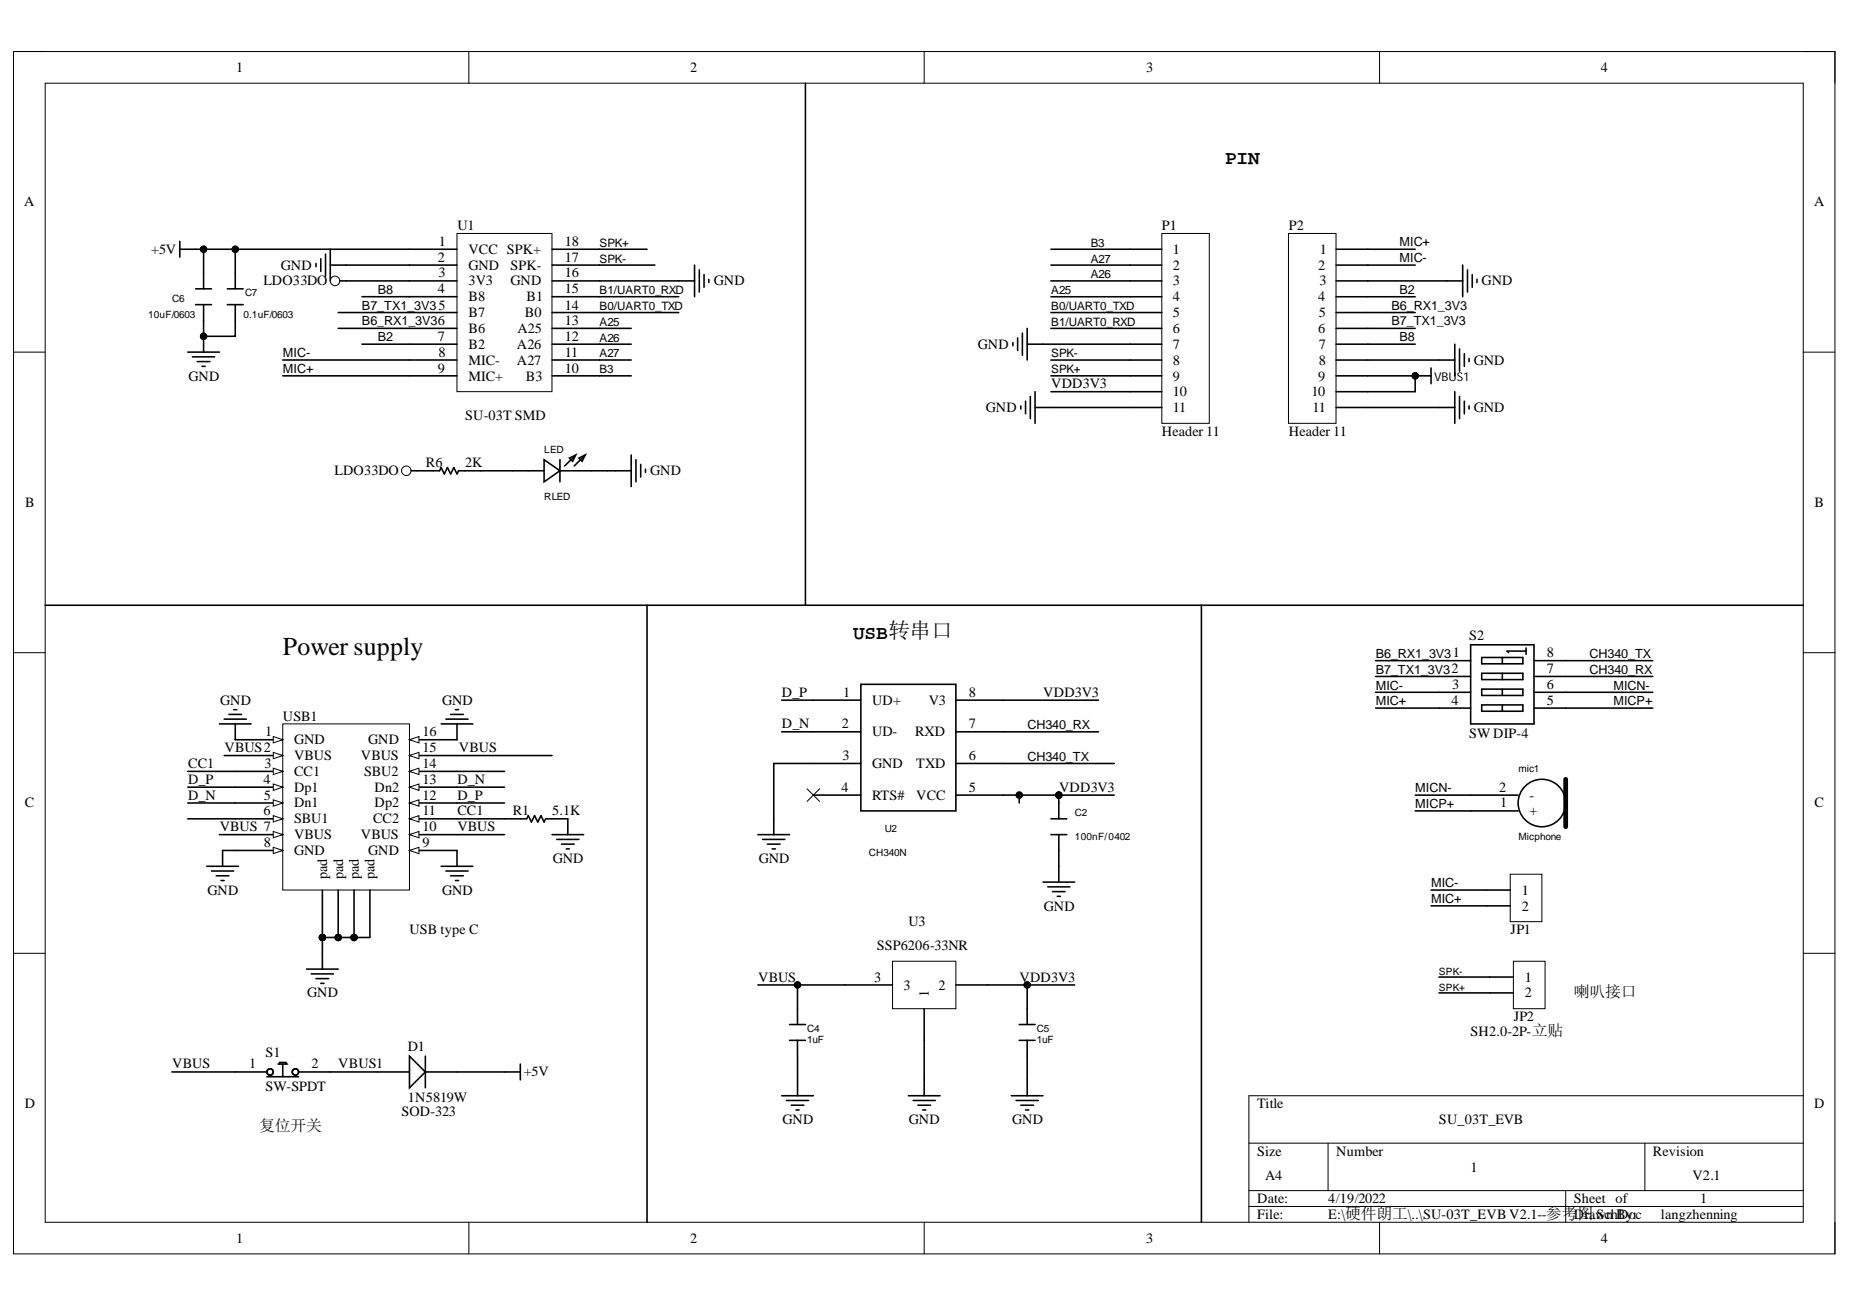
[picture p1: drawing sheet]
<svg xmlns="http://www.w3.org/2000/svg" width="297mm" height="210mm" viewBox="0 0 297 210" stroke-linecap="round" stroke-linejoin="round" font-family="sans-serif">
<path d="M2.2 8.3h292.4v193.1h-292.4z" fill="none" stroke="#000" stroke-width=".16"/>
<path d="M7.3 13.4h282.2v182.9h-282.2z" fill-rule="evenodd" fill="#fff"/>
<g fill="none" stroke="#000" stroke-width=".16">
<path d="M2.2 8.3h5.1M7.3 13.4h282.2v182.9h-282.2zM75.3 8.3v5.1M148.4 8.3v5.1M221.5 8.3v5.1M289.5 8.3h5.1v5.1M2.2 56.5h5.1M289.5 56.6h5.1M2.2 104.8h5.1M289.5 104.8h5.1M2.2 153.1h5.1M289.5 153.1h5.1"/>
<path d="M289.5 176h-89v20.3M75.3 196.3v5.1M148.4 196.3v5.1M200.5 183.6h89M200.5 191.2h89M200.5 193.8h89M213.2 183.6v7.6M221.5 196.3v5.1M251.4 191.2v5.1M264.1 183.6v7.6M294.6 196.3v5.1"/>
</g>
<path d="M243 154.4h5.1v7.6h-5.1z" fill-rule="evenodd" fill="#fff"/>
<g fill="none" stroke="#000" stroke-width=".16">
<path d="M243 154.4h5.1v7.6h-5.1z"/>
<circle cx="53.8" cy="45.1" r=".76"/>
</g>
<g fill="none" stroke="#000" stroke-width=".25">
<path d="M50.7 42.3v.5M51.5 41.6v2M52.3 40.8v3.6M53 40v5.1M53 42.6h2.6M54.6 45.1h1M109 45.1h2.5M111.5 42.6v5.1M112.3 43.3v3.6M113 44.1v2M113.8 44.9v.5M239.2 156.9h3.8"/>
<path d="M239.2 159.5h3.8"/>
</g>
<path d="M73.4 37.5h15.2v25.4h-15.2z" fill-rule="evenodd" fill="#fff"/>
<g fill="none" stroke="#000" stroke-width=".16">
<path d="M73.4 37.5h15.2v25.4h-15.2z"/>
<circle cx="56.8" cy="150.6" r=".51"/>
</g>
<g fill="none" stroke="#000" stroke-width=".25">
<path d="M65.7 40h7.7M65.7 42.6h7.7M65.7 45.1h7.7M65.7 47.7h7.7M65.7 50.2h7.7M65.7 52.7h7.7M65.7 55.3h7.7M65.7 57.8h7.7M88.6 40h7.7M88.6 42.6h7.7M88.6 45.1h7.7M88.6 47.7h7.7"/>
<path d="M88.6 50.2h7.7M88.6 52.7h7.7M88.6 55.3h7.7M88.6 57.8h7.7M65.7 60.4h7.7M88.6 60.4h7.7M70.8 116.3h5.1M71.6 115.5h3.6M72.4 114.7h2M73.1 114h.5M73.4 116.3v2.5M33.2 139.1h5.1"/>
<path d="M34 139.9h3.5M35.7 136.6v2.5M70.8 139.1h5.1M71.6 139.9h3.6M73.4 136.6v2.5M34.7 140.7h2.1M35.5 141.4h.5M72.4 140.7h2M73.1 141.4h.5"/>
</g>
<circle cx="56.8" cy="150.6" r=".51" fill="#000"/>
<path d="M45.4 116.3h20.3v26.6h-20.3z" fill-rule="evenodd" fill="#fff"/>
<path d="M45.4 116.3h20.3v26.6h-20.3z" fill="none" stroke="#000" stroke-width=".16"/>
<path d="M37.8 118.8h7.6" fill="none" stroke="#000" stroke-width=".25"/>
<path d="M43.9 118.3l1.5 .5-1.5 .5z" fill="#fff"/>
<path d="M43.9 118.3l1.5 .5-1.5 .5z" fill="none" stroke="#000" stroke-width=".16"/>
<path d="M37.8 121.3h7.6" fill="none" stroke="#000" stroke-width=".25"/>
<path d="M43.9 120.8l1.5 .5-1.5 .5z" fill="#fff"/>
<path d="M43.9 120.8l1.5 .5-1.5 .5z" fill="none" stroke="#000" stroke-width=".16"/>
<path d="M37.8 123.9h7.6" fill="none" stroke="#000" stroke-width=".25"/>
<path d="M43.9 123.4l1.5 .5-1.5 .5z" fill="#fff"/>
<path d="M43.9 123.4l1.5 .5-1.5 .5z" fill="none" stroke="#000" stroke-width=".16"/>
<path d="M37.8 126.4h7.6" fill="none" stroke="#000" stroke-width=".25"/>
<path d="M43.9 125.9l1.5 .5-1.5 .5z" fill="#fff"/>
<path d="M43.9 125.9l1.5 .5-1.5 .5z" fill="none" stroke="#000" stroke-width=".16"/>
<path d="M37.8 129h7.6" fill="none" stroke="#000" stroke-width=".25"/>
<path d="M43.9 128.5l1.5 .5-1.5 .5z" fill="#fff"/>
<path d="M43.9 128.5l1.5 .5-1.5 .5z" fill="none" stroke="#000" stroke-width=".16"/>
<path d="M37.8 131.5h7.6" fill="none" stroke="#000" stroke-width=".25"/>
<path d="M43.9 131l1.5 .5-1.5 .5z" fill="#fff"/>
<path d="M43.9 131l1.5 .5-1.5 .5z" fill="none" stroke="#000" stroke-width=".16"/>
<path d="M37.8 134h7.6" fill="none" stroke="#000" stroke-width=".25"/>
<path d="M43.9 133.5l1.5 .5-1.5 .5z" fill="#fff"/>
<path d="M43.9 133.5l1.5 .5-1.5 .5z" fill="none" stroke="#000" stroke-width=".16"/>
<path d="M37.8 136.6h7.6" fill="none" stroke="#000" stroke-width=".25"/>
<path d="M43.9 136.1l1.5 .5-1.5 .5z" fill="#fff"/>
<path d="M43.9 136.1l1.5 .5-1.5 .5z" fill="none" stroke="#000" stroke-width=".16"/>
<path d="M65.7 136.6h7.7" fill="none" stroke="#000" stroke-width=".25"/>
<path d="M65.7 136.6l1.6-.5v1z" fill="#fff"/>
<path d="M65.7 136.6l1.6-.5v1z" fill="none" stroke="#000" stroke-width=".16"/>
<path d="M65.7 134h7.7" fill="none" stroke="#000" stroke-width=".25"/>
<path d="M65.7 134l1.6-.5v1z" fill="#fff"/>
<path d="M65.7 134l1.6-.5v1z" fill="none" stroke="#000" stroke-width=".16"/>
<path d="M65.7 131.5h7.7" fill="none" stroke="#000" stroke-width=".25"/>
<path d="M65.7 131.5l1.6-.5v1z" fill="#fff"/>
<path d="M65.7 131.5l1.6-.5v1z" fill="none" stroke="#000" stroke-width=".16"/>
<path d="M65.7 129h7.7" fill="none" stroke="#000" stroke-width=".25"/>
<path d="M65.7 129l1.6-.5v1z" fill="#fff"/>
<path d="M65.7 129l1.6-.5v1z" fill="none" stroke="#000" stroke-width=".16"/>
<path d="M65.7 126.4h7.7" fill="none" stroke="#000" stroke-width=".25"/>
<path d="M65.7 126.4l1.6-.5v1z" fill="#fff"/>
<path d="M65.7 126.4l1.6-.5v1z" fill="none" stroke="#000" stroke-width=".16"/>
<path d="M65.7 123.9h7.7" fill="none" stroke="#000" stroke-width=".25"/>
<path d="M65.7 123.9l1.6-.5v1z" fill="#fff"/>
<path d="M65.7 123.9l1.6-.5v1z" fill="none" stroke="#000" stroke-width=".16"/>
<path d="M65.7 121.3h7.7" fill="none" stroke="#000" stroke-width=".25"/>
<path d="M65.7 121.3l1.6-.5v1z" fill="#fff"/>
<path d="M65.7 121.3l1.6-.5v1z" fill="none" stroke="#000" stroke-width=".16"/>
<path d="M65.7 118.8h7.7" fill="none" stroke="#000" stroke-width=".25"/>
<path d="M65.7 118.8l1.6-.5v1z" fill="#fff"/>
<g fill="none" stroke="#000" stroke-width=".16">
<path d="M65.7 118.8l1.6-.5v1z"/>
<circle cx="56.8" cy="150.6" r=".51"/>
</g>
<path d="M35.2 116.3h5.1M36 115.5h3.6M36.8 114.7h2M37.5 114h.5M37.8 116.3v2.5M49.2 155.6h5.1M50 156.4h3.5M50.7 157.2h2.1M51.5 157.9h.5M51.8 153.1v2.5M56.8 142.9v7.7M59.4 142.9v7.7" fill="none" stroke="#000" stroke-width=".25"/>
<circle cx="56.8" cy="150.6" r=".51" fill="#000"/>
<path d="M138.2 109.9h15.3v20.3h-15.3z" fill-rule="evenodd" fill="#fff"/>
<g fill="none" stroke="#000" stroke-width=".25">
<path d="M84.8 75.6h2.6M89.9 73.8v3.6M89.9 75.6h5.1M130.6 112.4h7.6M130.6 117.5h7.6M138.2 109.9h15.3v20.3h-15.3zM153.5 112.4h7.6M153.5 117.5h7.6M81 131.5h3.6l.2-.5 .5 1 .5-1 .5 1 .6-1 .5 1 .2-.5h3.6v2.5M88.6 134h5.1M89.4 134.8h3.6M90.2 135.6h2"/>
<path d="M90.9 136.3h.5M121.7 134h5.1M122.5 134.8h3.5M123.2 135.6h2.1M124 136.3h.5M124.2 131.5v2.5M130.6 122.6h7.6M130.6 127.7h7.6M153.5 122.6h7.6M153.5 127.7h7.6M168.7 134h2.6M168.7 131.5h2.6"/>
<path d="M170 129v2.5M170 134v2.6M170 139.1v2.6M236.1 127.7h7.7M236.1 130.2h7.7M167.5 141.7h5M168.2 142.4h3.6M169 143.2h2M169.8 144h.5M81 172.2h2.5M83.5 170.9v2.5"/>
<circle cx="247.6" cy="129" r="3.8"/>
</g>
<path d="M129.6 126.7l2 2M131.6 126.7l-2 2" fill="none" stroke="#000" stroke-width=".16"/>
<path d="M251.4 125.2v7.6" fill="none" stroke="#000" stroke-width=".76"/>
<path d="M87.4 73.8l2.5 1.8-2.5 1.8z" fill-rule="evenodd" fill="#fff"/>
<path d="M87.4 73.8l2.5 1.8-2.5 1.8z" fill="none" stroke="#000" stroke-width=".25"/>
<path d="M93 73.6l1-.5-.5 1z" fill-rule="evenodd" fill="#fff"/>
<path d="M93 73.6l1-.5-.5 1z" fill="none" stroke="#000" stroke-width=".25"/>
<path d="M91.4 73.6l1-.5-.5 1z" fill-rule="evenodd" fill="#fff"/>
<path d="M66 75.6h4.6l.2-.5 .5 1 .5-1 .6 1 .5-1 .5 1 .2-.5h3.6M82.3 75.6h2.5M91.4 73.6l1-.5-.5 1zM92.2 73.3l-1.5 1.5M93.7 73.3l-1.5 1.5M95 75.6h2.5M98.8 75.6h2.5M101.3 73.1v5M102.1 73.8v3.6M102.9 74.6v2M103.6 75.4v.5" fill="none" stroke="#000" stroke-width=".25"/>
<circle cx="65.2" cy="75.6" r=".76" fill="none" stroke="#000" stroke-width=".16"/>
<path d="M143.3 154.4h10.2v7.6h-10.2z" fill-rule="evenodd" fill="#fff"/>
<g fill="none" stroke="#000" stroke-width=".16">
<path d="M143.3 154.4h10.2v7.6h-10.2z"/>
<circle cx="32.7" cy="54" r=".51"/>
<circle cx="170" cy="127.7" r=".51"/>
</g>
<g fill="none" stroke="#000" stroke-width=".25">
<path d="M30.1 56.5h5.1M30.9 57.3h3.6M31.4 46.4h2.6M31.4 48.9h2.6M31.7 58.1h2M32.4 58.8h.5M32.7 43.8v2.6M32.7 48.9v2.6M32.7 54v2.5M36.5 46.4h2.5M36.5 48.9h2.5M37.8 43.8v2.6"/>
<path d="M37.8 48.9v2.6M135.7 158.2h7.6M153.5 158.2h5.1M125.5 176h5.1M126.3 176.7h3.5M126.8 164.5h2.5M126.8 167.1h2.5M127 177.5h2.1M127.8 178.3h.5M128 162v2.5M128 167.1v2.5M128.1 173.4v2.6"/>
<path d="M145.9 176h5M146.6 176.7h3.6M147.4 177.5h2M148.1 178.3h.6M148.4 162v5.1M148.4 173.4v2.6M162.4 176h5.1M163.1 176.7h3.6M163.6 164.5h2.6M163.6 167.1h2.6M163.9 177.5h2M164.7 178.3h.5"/>
<path d="M164.9 162v2.5M164.9 167.1v2.5M164.9 173.4v2.6"/>
</g>
<g fill="#000">
<circle cx="32.7" cy="54" r=".51"/>
<circle cx="170" cy="127.7" r=".51"/>
</g>
<path d="M242.5 140.4h5.1v7.6h-5.1z" fill-rule="evenodd" fill="#fff"/>
<path d="M242.5 140.4h5.1v7.6h-5.1z" fill="none" stroke="#000" stroke-width=".16"/>
<path d="M238.7 142.9h3.8M238.7 145.5h3.8M60.7 172.2h5M68.3 172.2h5.1" fill="none" stroke="#000" stroke-width=".25"/>
<path d="M65.7 169.6l2.6 2.6-2.6 2.5z" fill="#fff"/>
<g fill="none" stroke="#000" stroke-width=".25">
<path d="M28.9 38.8v2.5M28.9 40h2.5M163.9 65.2v.5M164.7 64.4v2.1M165.4 63.7v3.5M166.2 62.9v5.1M166.2 65.4h2.5M37.8 172.2h5.1M42.9 172.9h5M44.6 170.9h1.6M44.9 170.9v-.3h1v.3M45.4 170.9v2"/>
<path d="M47.9 172.2h5.1M65.7 169.6l2.6 2.6-2.6 2.5zM68.3 169.6v5.1"/>
<circle cx="43.4" cy="172.2" r=".51"/>
<circle cx="47.4" cy="172.2" r=".51"/>
</g>
<path d="M186.5 37.5h7.7v30.5h-7.7z" fill-rule="evenodd" fill="#fff"/>
<path d="M186.5 37.5h7.7v30.5h-7.7z" fill="none" stroke="#000" stroke-width=".16"/>
<path d="M181.5 40h5M181.5 42.6h5M181.5 45.1h5M181.5 47.7h5M181.5 50.2h5M181.5 52.7h5M181.5 55.3h5M181.5 57.8h5M181.5 60.4h5M181.5 62.9h5M181.5 65.4h5" fill="none" stroke="#000" stroke-width=".25"/>
<path d="M206.9 37.5h7.6v30.5h-7.6z" fill-rule="evenodd" fill="#fff"/>
<g fill="none" stroke="#000" stroke-width=".16">
<path d="M206.9 37.5h7.6v30.5h-7.6z"/>
<circle cx="32.7" cy="54" r=".51"/>
<circle cx="32.7" cy="40" r=".51"/>
<circle cx="37.8" cy="40" r=".51"/>
<circle cx="227.2" cy="60.4" r=".51"/>
<circle cx="163.6" cy="127.7" r=".51"/>
<circle cx="170" cy="127.7" r=".51"/>
<circle cx="56.8" cy="150.6" r=".51"/>
<circle cx="128" cy="158.2" r=".51"/>
<circle cx="164.9" cy="158.2" r=".51"/>
</g>
<g fill="none" stroke="#000" stroke-width=".25">
<path d="M129.3 13.4v83.8M31.4 40h34.3M32.7 51.5v2.5h5.1v-2.5M32.7 40v3.8M37.8 40v3.8M45.4 57.8h20.3M54.3 50.2h11.4M54.3 52.7h11.4M55.6 42.6h10.1M55.6 45.1h10.1M58.1 47.7h7.6M58.1 55.3h7.6"/>
<path d="M96.3 40h7.6M96.3 42.6h8.9M96.3 45.1h12.7M96.3 47.7h12.7M96.3 50.2h12.7M96.3 52.7h5M96.3 55.3h5M96.3 57.8h5M162.6 55v.5M163.4 54.3v2M164.2 53.5v3.6M164.9 55.3h16.6"/>
<path d="M164.9 52.7v5.1M168.7 40h12.8M168.7 42.6h12.8M168.7 45.1h12.8M168.7 47.7h12.8M168.7 50.2h12.8M168.7 52.7h12.8M168.7 57.8h12.8M214.5 40h12.7M214.5 42.6h12.7M214.5 45.1h20.4M214.5 47.7h12.7"/>
<path d="M214.5 50.2h12.7M214.5 52.7h12.7M214.5 55.3h12.7M214.5 57.8h19.1M229.8 59.1v2.5M233.6 55.3v5.1M234.3 56v3.6M234.9 42.6v5.1M235.1 56.8v2M235.6 43.3v3.6M235.9 57.6v.5M236.4 44.1v2"/>
<path d="M237.1 44.9v.5M45.4 60.4h20.3M77.2 75.6h5.1M96.3 60.4h5M97.5 75.6h1.3M168.7 60.4h12.8M168.7 62.9h12.8M168.7 65.4h12.8M214.5 60.4h12.7v2.5h-12.7M214.5 65.4h19.1M227.2 60.4h2.6M233.6 62.9v5.1"/>
<path d="M234.3 63.7v3.5M235.1 64.4v2.1M235.9 65.2v.5M7.3 97.2h282.2M103.9 97.2v99.1M192.9 97.2v99.1M125.5 112.4h5.1M125.5 117.5h5.1M161.1 112.4h15.3M161.1 117.5h15.3M220.9 106.1h15.2M220.9 108.6h15.2"/>
<path d="M220.9 111.2h15.2M220.9 113.7h15.2M236.1 103.6h10.2v12.7h-10.2zM237.9 105.6h6.6v1h-6.6zM237.9 108.1h6.6v1h-6.6zM237.9 110.7h6.6v1h-6.6zM237.9 113.2h6.6v1h-6.6zM241.2 105.6v1M241.2 108.1v1M241.2 110.7v1M241.2 113.2v1M245 104.6h-3l.2 .2"/>
<path d="M245 104.1v1M246.3 106.1h19.1M246.3 108.6h19.1M246.3 111.2h19.1M246.3 113.7h19.1M30.1 123.9h7.7M30.1 126.4h7.7M30.1 131.5h7.7M30.1 129h7.7M35.2 134h2.6M35.7 136.6h2.1M36 121.3h1.8"/>
<path d="M73.4 121.3h15.2M73.4 134h7.6M73.4 123.9h7.6M73.4 126.4h7.6M73.4 131.5h7.6M73.4 129h7.6M130.6 122.6h-6.4v8.9M161.1 127.7h2.5M161.1 122.6h17.8M163.6 129v-1.3h6.4v1.3M170 136.6v2.5M170 127.7h8.9"/>
<path d="M227.2 127.7h8.9M227.2 130.2h8.9M59.4 150.6h-7.6v2.5M121.7 158.2h14M128 158.2v3.8M158.6 158.2h13.9M164.9 158.2v3.8M229.8 145.5h8.9M229.8 142.9h8.9M231 156.9h8.2M231 159.5h8.2M27.6 172.2h10.2"/>
<path d="M53 172.2h7.7M73.4 172.2h7.6M128.1 169.6v3.8M148.4 167.1v6.3M164.9 169.6v3.8"/>
</g>
<g fill="#000">
<circle cx="32.7" cy="54" r=".51"/>
<circle cx="32.7" cy="40" r=".51"/>
<circle cx="37.8" cy="40" r=".51"/>
<circle cx="227.2" cy="60.4" r=".51"/>
<circle cx="163.6" cy="127.7" r=".51"/>
<circle cx="170" cy="127.7" r=".51"/>
<circle cx="56.8" cy="150.6" r=".51"/>
<circle cx="128" cy="158.2" r=".51"/>
<circle cx="164.9" cy="158.2" r=".51"/>
</g>
<text font-size="8.5" x="50.8" y="148.4">PIUSB10pad</text>
<text font-size="4.1" x="45.4" y="105.2">Power supply</text>
<g font-size="3.1">
<text x="196.7" y="26.4">PIN</text>
<text x="137" y="102.6">USB转串口</text>
</g>
<g font-size="2.5">
<text x="252.7" y="160.1">喇叭接口</text>
<text x="41.6" y="181.7">复位开关</text>
</g>
<g font-size="2.3">
<text x="37.9" y="11.6">1</text>
<text x="110.8" y="11.6">2</text>
<text x="184" y="11.6">3</text>
<text x="257" y="11.6">4</text>
<text x="3.9" y="33.1">A</text>
<text x="291.3" y="33.1">A</text>
<text x="24.3" y="40.7">+5V</text>
<text x="70.5" y="39.5">1</text>
<text x="73.4" y="36.9">U1</text>
<text x="75.2" y="40.7">VCC SPK+</text>
<text x="90.7" y="39.5">18</text>
<text x="186.5" y="36.9">P1</text>
<text x="188.3" y="40.7">1</text>
<text x="206.9" y="36.9">P2</text>
<text x="211.9" y="40.7">1</text>
<text x="42.3" y="45.8">LDO33DO</text>
<text x="45.1" y="43.3">GND</text>
<text x="70.3" y="42">2</text>
<text x="70.3" y="47.1">4</text>
<text x="70.4" y="44.6">3</text>
<text x="75.2" y="43.3">GND</text>
<text x="75.2" y="45.8">3V3</text>
<text x="82" y="45.8">GND</text>
<text x="82" y="43.3">SPK-</text>
<text x="90.7" y="47.1">15</text>
<text x="90.7" y="44.6">16</text>
<text x="90.7" y="42">17</text>
<text x="114.6" y="45.8">GND</text>
<text x="188.3" y="43.3">2</text>
<text x="188.3" y="45.8">3</text>
<text x="211.7" y="43.3">2</text>
<text x="211.8" y="45.8">3</text>
<text x="237.9" y="45.8">GND</text>
<text x="75.2" y="48.4">B8</text>
<text x="75.2" y="51">B7</text>
<text x="75.2" y="53.5">B6</text>
<text x="83.1" y="53.5">A25</text>
<text x="84.3" y="51">B0</text>
<text x="84.5" y="48.4">B1</text>
<text x="90.7" y="52.2">13</text>
<text x="90.7" y="49.7">14</text>
<text x="188.3" y="48.4">4</text>
<text x="188.3" y="51">5</text>
<text x="188.3" y="53.5">6</text>
<text x="211.7" y="48.4">4</text>
<text x="211.7" y="53.5">6</text>
<text x="211.8" y="51">5</text>
<text x="70.3" y="54.8">7</text>
<text x="70.3" y="59.9">9</text>
<text x="70.4" y="57.3">8</text>
<text x="75.2" y="56">B2</text>
<text x="75.2" y="58.6">MIC-</text>
<text x="83" y="58.6">A27</text>
<text x="83" y="56">A26</text>
<text x="90.7" y="57.3">11</text>
<text x="90.7" y="54.8">12</text>
<text x="90.7" y="59.9">10</text>
<text x="157" y="56">GND</text>
<text x="188.3" y="56">7</text>
<text x="188.3" y="58.6">8</text>
<text x="211.8" y="56">7</text>
<text x="211.8" y="58.6">8</text>
<text x="236.6" y="58.6">GND</text>
<text x="30.3" y="61.1">GND</text>
<text x="75.2" y="61.1">MIC+</text>
<text x="84.4" y="61.1">B3</text>
<text x="168.8" y="62.4">VDD3V3</text>
<text x="188.3" y="61.1">9</text>
<text x="188.3" y="63.7">10</text>
<text x="210.6" y="63.7">10</text>
<text x="211.7" y="61.1">9</text>
<text x="74.7" y="67.5">SU-03T SMD</text>
<text x="158.3" y="66.2">GND</text>
<text x="186.5" y="70">Header 11</text>
<text x="188.3" y="66.2">11</text>
<text x="206.9" y="70">Header 11</text>
<text x="210.7" y="66.2">11</text>
<text x="236.6" y="66.2">GND</text>
<text x="53.7" y="76.3">LDO33DO</text>
<text x="68.4" y="75.1">R6</text>
<text x="74.7" y="75.1">2K</text>
<text x="104.4" y="76.3">GND</text>
<text x="4.1" y="81.4">B</text>
<text x="291.4" y="81.4">B</text>
<text x="235.9" y="102.8">S2</text>
<text x="248.4" y="105.6">8</text>
<text x="35.4" y="113.2">GND</text>
<text x="71" y="113.2">GND</text>
<text x="125.5" y="111.9">D_P</text>
<text x="135.4" y="111.9">1</text>
<text x="140" y="113.2">UD+</text>
<text x="149.2" y="113.2">V3</text>
<text x="155.6" y="111.9">8</text>
<text x="167.5" y="111.9">VDD3V3</text>
<text x="233.1" y="113.2">4</text>
<text x="233.2" y="110.7">3</text>
<text x="248.4" y="108.1">7</text>
<text x="248.4" y="110.7">6</text>
<text x="248.4" y="113.2">5</text>
<text x="42.6" y="118.3">1</text>
<text x="45.4" y="115.7">USB1</text>
<text x="47.2" y="119.5">GND</text>
<text x="59.1" y="119.5">GND</text>
<text x="67.8" y="118.3">16</text>
<text x="125.5" y="117">D_N</text>
<text x="135.2" y="117">2</text>
<text x="140" y="118.3">UD-</text>
<text x="147" y="118.3">RXD</text>
<text x="155.6" y="117">7</text>
<text x="235.9" y="118.5">SW DIP-4</text>
<text x="30.2" y="123.3">CC1</text>
<text x="30.2" y="125.9">D_P</text>
<text x="36" y="120.8">VBUS2</text>
<text x="42.3" y="125.9">4</text>
<text x="42.5" y="123.3">3</text>
<text x="47.2" y="122.1">VBUS</text>
<text x="47.2" y="124.6">CC1</text>
<text x="58" y="122.1">VBUS</text>
<text x="58.5" y="124.6">SBU2</text>
<text x="67.8" y="125.9">13</text>
<text x="67.8" y="123.3">14</text>
<text x="67.8" y="120.8">15</text>
<text x="73.4" y="125.9">D_N</text>
<text x="73.7" y="120.8">VBUS</text>
<text x="135.3" y="122.1">3</text>
<text x="140" y="123.3">GND</text>
<text x="147.1" y="123.3">TXD</text>
<text x="155.6" y="122.1">6</text>
<text x="4" y="129.7">C</text>
<text x="30.2" y="128.4">D_N</text>
<text x="42.3" y="130.9">6</text>
<text x="42.4" y="128.4">5</text>
<text x="47.2" y="127.1">Dp1</text>
<text x="47.2" y="129.7">Dn1</text>
<text x="60.2" y="129.7">Dp2</text>
<text x="60.2" y="127.1">Dn2</text>
<text x="67.8" y="130.9">11</text>
<text x="67.8" y="128.4">12</text>
<text x="73.4" y="130.9">CC1</text>
<text x="73.4" y="128.4">D_P</text>
<text x="82.3" y="130.9">R1</text>
<text x="88.7" y="130.9">5.1K</text>
<text x="135.1" y="127.1">4</text>
<text x="140" y="128.4">RTS#</text>
<text x="147.1" y="128.4">VCC</text>
<text x="155.6" y="127.1">5</text>
<text x="170" y="127.1">VDD3V3</text>
<text x="240.7" y="127.1">2</text>
<text x="240.9" y="129.7">1</text>
<text x="245.6" y="130.9">+</text>
<text x="245.6" y="128.4">-</text>
<text x="291.4" y="129.7">C</text>
<text x="35.3" y="133.5">VBUS 7</text>
<text x="42.4" y="136.1">8</text>
<text x="47.2" y="132.2">SBU1</text>
<text x="47.2" y="134.7">VBUS</text>
<text x="47.2" y="137.4">GND</text>
<text x="58" y="134.7">VBUS</text>
<text x="59.1" y="137.4">GND</text>
<text x="59.9" y="132.2">CC2</text>
<text x="67.8" y="136.1">9</text>
<text x="67.8" y="133.5">10</text>
<text x="73.4" y="133.5">VBUS</text>
<text x="33.3" y="143.7">GND</text>
<text x="52.5" y="141.2" transform="rotate(-90 52.5 141.2)">pad</text>
<text x="55.1" y="141.2" transform="rotate(-90 55.1 141.2)">pad</text>
<text x="57.6" y="141.2" transform="rotate(-90 57.6 141.2)">pad</text>
<text x="60.2" y="141.2" transform="rotate(-90 60.2 141.2)">pad</text>
<text x="71" y="143.7">GND</text>
<text x="88.7" y="138.6">GND</text>
<text x="121.8" y="138.6">GND</text>
<text x="244.3" y="143.7">1</text>
<text x="145.9" y="148.8">U3</text>
<text x="167.6" y="146.2">GND</text>
<text x="244.3" y="146.2">2</text>
<text x="65.7" y="150">USB type C</text>
<text x="140.8" y="152.6">SSP6206-33NR</text>
<text x="242.5" y="150">JP1</text>
<text x="49.3" y="160.2">GND</text>
<text x="121.7" y="157.7">VBUS</text>
<text x="140.4" y="157.7">3</text>
<text x="145.1" y="158.9">3</text>
<text x="149.2" y="160.2" transform="rotate(-90 149.2 160.2)">1</text>
<text x="150.7" y="158.9">2</text>
<text x="163.7" y="157.7">VDD3V3</text>
<text x="244.8" y="157.7">1</text>
<text x="244.8" y="160.2">2</text>
<text x="236.1" y="166.4">SH2.0-2P-立贴</text>
<text x="243.1" y="164">JP2</text>
<text x="27.7" y="171.6">VBUS</text>
<text x="40" y="171.6">1</text>
<text x="42.6" y="169.8">S1</text>
<text x="50" y="171.6">2</text>
<text x="54.3" y="171.6">VBUS1</text>
<text x="65.5" y="168.8">D1</text>
<text x="84.1" y="172.9">+5V</text>
<text x="4" y="177.9">D</text>
<text x="42.6" y="175.2">SW-SPDT</text>
<text x="64.5" y="179.3">SOD-323</text>
<text x="65.5" y="176.9">1N5819W</text>
<text x="201.9" y="177.9">Title</text>
<text x="291.3" y="177.9">D</text>
<text x="125.6" y="180.6">GND</text>
<text x="145.9" y="180.6">GND</text>
<text x="162.5" y="180.6">GND</text>
<text x="201.9" y="185.6">Size</text>
<text x="214.5" y="185.6">Number</text>
<text x="231" y="180.6">SU_03T_EVB</text>
<text x="265.4" y="185.6">Revision</text>
<text x="203.1" y="189.4">A4</text>
<text x="236.1" y="188.2">1</text>
<text x="271.7" y="189.4">V2.1</text>
<text x="201.9" y="193.2">Date:</text>
<text x="201.9" y="195.8">File:</text>
<text x="213.3" y="193.2">4/19/2022</text>
<text x="213.3" y="195.8">E:\硬件朗工\..\SU-03T_EVB V2.1--参考图.SchBy:</text>
<text x="252.7" y="193.2">Sheet of</text>
<text x="252.7" y="195.8">Drawn Doc</text>
<text x="266.7" y="195.8">langzhenning</text>
<text x="273" y="193.2">1</text>
<text x="37.9" y="199.6">1</text>
<text x="110.8" y="199.6">2</text>
<text x="184" y="199.6">3</text>
<text x="257" y="199.6">4</text>
</g>
<g font-size="2">
<text x="224.7" y="39.6">MIC+</text>
<text x="60.7" y="47.2">B8</text>
<text x="224.7" y="47.2">B2</text>
<text x="224.7" y="42.1">MIC-</text>
<text x="58.1" y="49.7">B7_TX1_3V35</text>
<text x="58.1" y="52.2">B6_RX1_3V36</text>
<text x="223.4" y="49.7">B6_RX1_3V3</text>
<text x="223.4" y="52.2">B7_TX1_3V3</text>
<text x="45.4" y="59.9">MIC+</text>
<text x="45.4" y="57.3">MIC-</text>
<text x="60.7" y="54.8">B2</text>
<text x="224.7" y="54.8">B8</text>
<text x="220.9" y="105.7">B6_RX1_3V31</text>
<text x="255.2" y="105.7">CH340_TX</text>
<text x="220.9" y="108.2">B7_TX1_3V32</text>
<text x="220.9" y="113.3">MIC+</text>
<text x="220.9" y="110.7">MIC-</text>
<text x="255.2" y="108.2">CH340_RX</text>
<text x="259" y="110.7">MICN-</text>
<text x="259" y="113.3">MICP+</text>
<text x="165" y="117.1">CH340_RX</text>
<text x="165" y="122.1">CH340_TX</text>
<text x="227.2" y="127.2">MICN-</text>
<text x="227.2" y="129.8">MICP+</text>
<text x="229.8" y="142.4">MIC-</text>
<text x="229.8" y="145">MIC+</text>
</g>
<g font-size="1.9">
<text x="96.3" y="39.6">SPK+</text>
<text x="175.1" y="39.6">B3</text>
<text x="96.3" y="47.3">B1/UART0_RXD</text>
<text x="96.3" y="42.2">SPK-</text>
<text x="168.8" y="47.3">A25</text>
<text x="175.1" y="44.7">A26</text>
<text x="175.1" y="42.2">A27</text>
<text x="96.3" y="52.3">A25</text>
<text x="96.3" y="49.8">B0/UART0_TXD</text>
<text x="168.8" y="52.3">B1/UART0_RXD</text>
<text x="168.8" y="49.8">B0/UART0_TXD</text>
<text x="96.3" y="54.9">A26</text>
<text x="96.3" y="57.4">A27</text>
<text x="96.3" y="59.9">B3</text>
<text x="168.8" y="59.9">SPK+</text>
<text x="168.8" y="57.4">SPK-</text>
<text x="230.3" y="61.1">VBUS1</text>
</g>
<g font-size="1.6">
<text x="39.3" y="47.5">C7</text>
<text x="23.8" y="51.1">10uF/0603</text>
<text x="27.7" y="48.5">C6</text>
<text x="39.1" y="51.1">0.1uF/0603</text>
<text x="87.4" y="72.7">LED</text>
<text x="87.4" y="80.3">RLED</text>
<text x="243.8" y="124">mic1</text>
<text x="172.6" y="131.1">C2</text>
<text x="139.5" y="137.4">CH340N</text>
<text x="142" y="133.6">U2</text>
<text x="172.6" y="134.9">100nF/0402</text>
<text x="243.8" y="134.9">Micphone</text>
<text x="231" y="159.1">SPK+</text>
<text x="231" y="156.6">SPK-</text>
<text x="129.6" y="165.7">C4</text>
<text x="129.6" y="167.5">1uF</text>
<text x="166.5" y="165.7">C5</text>
<text x="166.5" y="167.5">1uF</text>
</g>
</svg>
